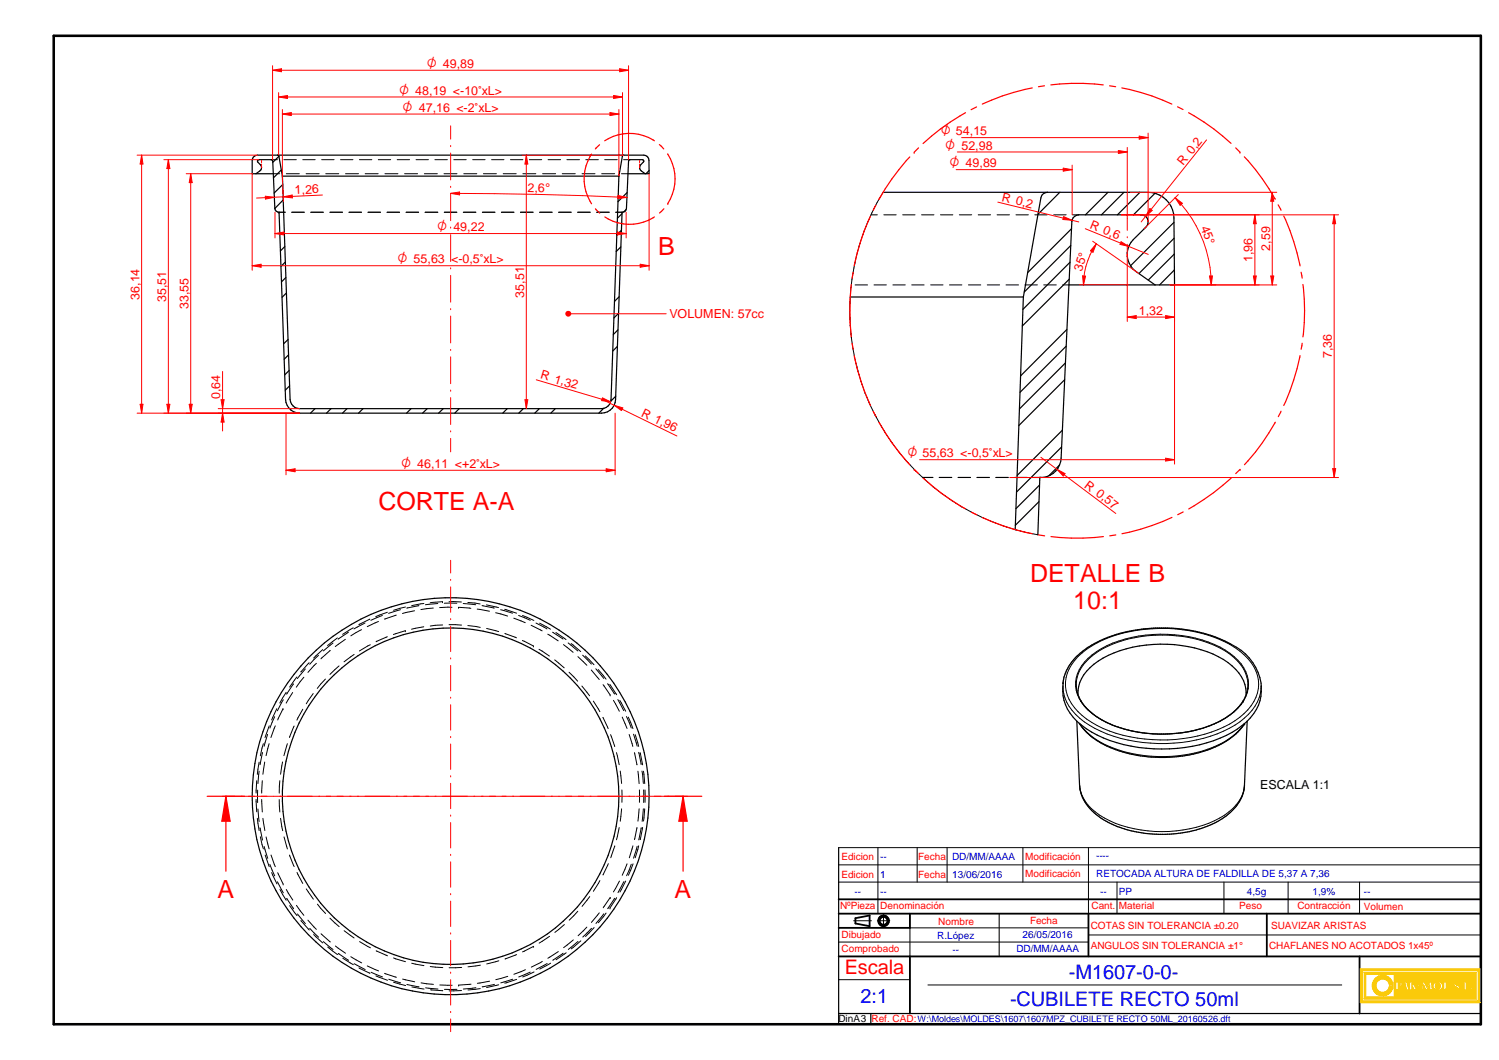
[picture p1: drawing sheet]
<svg xmlns="http://www.w3.org/2000/svg" width="420mm" height="297mm" viewBox="0 0 420 297" stroke-linecap="round" stroke-linejoin="round" font-family="sans-serif">
<path d="M15.1 10h400v277h-400z" fill="none" stroke="#000" stroke-width=".72"/>
<g fill="none" stroke="#000" stroke-width=".51">
<path d="M235.1 252h180M235.1 256h180M239.8 257.3v1.5M243.7 256.5v3M355.1 256v12M235.1 268h180M235.1 260h19.9M381.1 268v16"/>
<circle cx="247.7" cy="258" r="1.51"/>
<circle cx="247.7" cy="258.1" r="1.12"/>
</g>
<path d="M235.1 237.5v49.5h180v-49.5M235.1 284h180M244.1 284v3" fill="none" stroke="#000" stroke-width=".34"/>
<g fill="none" stroke="#000" stroke-width=".28">
<path d="M246.1 237.5v18.5M239.3 258h5M245.9 258h3.5M247.6 256.3v3.5M280.1 256v12M313.1 247.2v8.8M343.1 247.2v8.8M361 247.2v8.8M381.1 247.2v8.8M235.1 274.5h19.9M235.1 264h70M255 260v8"/>
<path d="M260.1 276h116"/>
</g>
<g fill="#faca0a">
<path d="M381.3 271.5v9.5h33.5v-9.5zM381.8 272h32.5v8.5h-32.5z" fill-rule="evenodd"/>
<path d="M382.3 272.5v7.5h31.5v-7.5zM409.2 277.1a.3 .3 0 0 1 .6 0 .3 .3 0 0 1-.6 0zM410.4 275.2h.6v2h.9v.2h-1.5zM412.1 277.1a.3 .3 0 0 1 .6 0 .3 .3 0 0 1-.6 0zM382.9 273h7.9v6.4h-7.9zM391.2 275.2h1.3a.67 .67 0 0 1 .5 .8 .67 .67 0 0 1-.8 .5h-.3v.9h-.7zM393.7 275.2h.6l.6 2.2h-.7l-.1-.5h-.7l-.1 .5h-.2zM395.1 275.2h.7v.9l.7-.9h.3l-.5 .6 .8 1.6h-.7l-.6-1v1h-.7zM397.2 276.1h.8v.3h-.8zM398.9 275.2h.3l.8 1.4 .8-1.4h.4l.3 2.2h-.7l-.1-1.4-.7 1.4h-.3l-.7-1.3-.1 1.3h-.5zM402 275.5a1.32 1.32 0 0 1 1.8-.2 1.32 1.32 0 0 1 .3 1.8 1.32 1.32 0 0 1-1.8 .2 1.32 1.32 0 0 1-.3-1.8zM404.7 275.2h.6v2h.9v.2h-1.5zM407.6 275.4a.77 .77 0 0 1 .8-.3 .77 .77 0 0 1 .6 .7h-.3a.4 .4 0 0 0-.3-.5 .4 .4 0 0 0-.5 .4l.4 .2a.79 .79 0 0 1 .7 .8 .79 .79 0 0 1-.8 .8 .79 .79 0 0 1-.8-.9h.3v.4l.5 .2 .4-.3-.2-.2a.95 .95 0 0 1-.8-1.3z" fill-rule="evenodd"/>
</g>
<path d="M391.2 275.2h1.3a.63 .63 0 0 1 .6 .5 .63 .63 0 0 1-.5 .7l-.7 .1v.9h-.7zM393.7 275.2h.6l.6 2.2h-.7l-.1-.5h-.7l-.1 .5h-.2zM395.1 275.2h.7v.9l.7-.9h.3l-.5 .6 .8 1.6h-.7l-.6-1v1h-.7zM398.9 275.2h.3l.8 1.4 .8-1.4h.4l.3 2.2h-.7l-.1-1.4-.7 1.4h-.3l-.7-1.3-.1 1.3h-.5zM402 275.5a1.32 1.32 0 0 1 1.8-.2 1.32 1.32 0 0 1 .3 1.8 1.32 1.32 0 0 1-1.8 .2 1.32 1.32 0 0 1-.3-1.8zM408.2 275.1l-.5 .2-.2 .5" fill="none" stroke="#faca0a" stroke-width=".34"/>
<circle cx="408.3" cy="275.1" r=".17" fill="#faca0a"/>
<path d="M408.3 275.1l.5 .2 .2 .4" fill="none" stroke="#faca0a" stroke-width=".34"/>
<circle cx="409" cy="275.8" r=".17" fill="#faca0a"/>
<path d="M409 275.8h-.3a.4 .4 0 0 0-.3-.5 .4 .4 0 0 0-.5 .4l.4 .2" fill="none" stroke="#faca0a" stroke-width=".34"/>
<circle cx="408.3" cy="275.9" r=".17" fill="#faca0a"/>
<path d="M408.3 275.9a.74 .74 0 0 1 .7 .5 .74 .74 0 0 1-.2 .8" fill="none" stroke="#faca0a" stroke-width=".34"/>
<circle cx="408.8" cy="277.2" r=".17" fill="#faca0a"/>
<path d="M407.7 276.8v-.2h-.3a.82 .82 0 0 0 .5 .8 .82 .82 0 0 0 .9-.2" fill="none" stroke="#faca0a" stroke-width=".34"/>
<circle cx="407.7" cy="276.8" r=".17" fill="#faca0a"/>
<path d="M407.7 276.8l.1 .3 .4 .1" fill="none" stroke="#faca0a" stroke-width=".34"/>
<circle cx="408.2" cy="277.2" r=".17" fill="#faca0a"/>
<path d="M408.6 276.9l-.4 .3" fill="none" stroke="#faca0a" stroke-width=".34"/>
<circle cx="408.6" cy="276.9" r=".17" fill="#faca0a"/>
<path d="M407.5 275.8a1.27 1.27 0 0 0 1 1l.1 .1" fill="none" stroke="#faca0a" stroke-width=".34"/>
<path d="M385.3 274.3a2.93 2.93 0 0 1 3.2-.8 2.93 2.93 0 0 1 2 2.6h-1a1.91 1.91 0 0 0-2.9-1.5 1.91 1.91 0 0 0 0 3.2 1.91 1.91 0 0 0 2.9-1.4h1a2.91 2.91 0 0 1-4 2.5 2.91 2.91 0 0 1-1.2-4.6z" fill-rule="evenodd" fill="#faca0a"/>
<path d="M385.3 274.3a2.93 2.93 0 0 1 3.2-.8 2.93 2.93 0 0 1 2 2.6h-1a1.91 1.91 0 0 0-2.9-1.5 1.91 1.91 0 0 0 0 3.2 1.91 1.91 0 0 0 2.9-1.4h1a2.91 2.91 0 0 1-4 2.5 2.91 2.91 0 0 1-1.2-4.6z" fill="none" stroke="#faca0a" stroke-width=".34"/>
<path d="M391.9 275.4a.45 .45 0 0 1 .5 .4 .45 .45 0 0 1-.5 .5z" fill-rule="evenodd" fill="#faca0a"/>
<path d="M391.9 275.4l.4 .1 .1 .3-.1 .3-.3 .2z" fill="none" stroke="#faca0a" stroke-width=".34"/>
<path d="M393.8 275.7l.3 1h-.6z" fill="#faca0a"/>
<path d="M393.8 275.7l.3 1h-.6z" fill="none" stroke="#faca0a" stroke-width=".34"/>
<path d="M402.7 275.4a.91 .91 0 0 1 1 .9 .91 .91 0 0 1-.8 .9 1.09 1.09 0 0 1-.2-1.8z" fill-rule="evenodd" fill="#faca0a"/>
<g fill="none" stroke="#faca0a" stroke-width=".34">
<path d="M381.3 271.5h33.5v9.5h-33.5zM381.8 272h32.5v8.5h-32.5zM382.3 272.5h31.5v7.5h-31.5zM382.9 273h7.9v6.4h-7.9zM397.2 276.1h.8v.3h-.8zM402.7 275.4a.91 .91 0 0 1 1 .9 .91 .91 0 0 1-.8 .9 1.09 1.09 0 0 1-.2-1.8zM404.7 275.2h.6v2h.9v.2h-1.5zM410.4 275.2h.6v2h.9v.2h-1.5z"/>
<circle cx="409.5" cy="277.1" r=".3"/>
<circle cx="412.5" cy="277.1" r=".3"/>
</g>
<g fill="none" stroke="#000" stroke-width=".28">
<path d="M76 44.7h1.8M76.6 48.7h1.8M78.2 59.5h1.8M79.6 44.7h3.4M80.3 48.7h3.6M81.8 59.5h3.5M84.9 44.7h3.4M85.8 48.7h3.6M87.1 59.5h3.5M90.2 44.7h3.4M91.3 48.7h3.6M92.5 59.5h3.5"/>
<path d="M95.5 44.7h3.4M96.8 48.7h3.7M97.8 59.5h3.5M100.7 44.7h3.5M102.4 48.7h3.6M103.2 59.5h3.5M106 44.7h3.5M107.9 48.7h3.6M108.5 59.5h3.5M111.3 44.7h3.5M113.4 48.7h3.6M113.8 59.5h3.5"/>
<path d="M116.6 44.7h3.5M118.9 48.7h3.7M119.2 59.5h3.5M121.9 44.7h3.5M124.4 48.7h3.7M124.5 59.5h3.5M127.2 44.7h3.5M129.9 59.5h3.5M130 48.7h3.6M132.5 44.7h3.5M135.2 59.5h3.5M135.5 48.7h3.6"/>
<path d="M137.8 44.7h3.5M140.5 59.5h3.5M141 48.7h3.7M143.1 44.7h3.4M145.9 59.5h3.5M146.5 48.7h3.7M148.4 44.7h3.4M151.2 59.5h3.6M152.1 48.7h3.6M153.6 44.7h3.5M156.6 59.5h3.5M157.6 48.7h3.6"/>
<path d="M158.9 44.7h3.5M161.9 59.5h3.5M163.1 48.7h3.7M164.2 44.7h3.5M167.2 59.5h3.6M168.6 48.7h3.7M169.5 44.7h3.5M172.6 59.5h1.8M174.2 48.7h1.8M174.8 44.7h1.8M247.5 53.9a63.7 63.7 0 0 0 43.4 96M239.7 79.8h3.5"/>
<path d="M244.2 60.2h1.7M245 79.8h3.4M247.7 60.2h3.5M250.3 79.8h3.4M253 60.2h3.5M255.6 79.8h3.4M258.3 60.2h3.5M260.8 79.8h3.5M263.6 60.2h3.5M266.1 79.8h3.5M268.9 60.2h3.5M271.4 79.8h3.5"/>
<path d="M274.2 60.2h3.5M276.7 79.8h3.5M279.5 60.2h3.4M282 79.8h3.5M284.8 60.2h3.4M287.3 79.8h3.5M290.1 60.2h3.4M292.6 79.8h3.5M295.3 60.2h3.5M297.8 79.8h1.8M300.6 60.2h1.8M258.6 133.8h2.9"/>
<path d="M263.3 133.8h3.5M268.6 133.8h3.4M273.8 133.8h3.5M279.1 133.8h3.5M284.4 133.8h3.5M289.7 133.8h1.8M94.6 178.8l-2.8 2.1M96.8 179.2l-2.8 2M97.7 177.2l-2.9 1.9M99 175.9l-3 1.9M101.3 176.4l-3 1.8M102.3 174.6l-3.1 1.6"/>
<path d="M103.7 173.5l-3.1 1.5M106.1 174.2l-3.2 1.4M107.2 172.5l-3.2 1.3M108.6 178.4l-3.2 1.4M108.6 171.6l-3.3 1.2M111.1 172.4l-3.3 1.1M112.3 170.9l-3.4 1M113.6 176.7h.1M113.6 176.7l-3.3 1.1M113.7 170.1l-3.4 .9M116.2 171.2l-3.4 .7M117.4 169.7l-3.4 .7"/>
<path d="M118.8 175.6l-3.5 .7M118.8 169.1l-3.4 .6M121.4 170.4l-3.4 .4M122.7 169.1l-3.5 .4M124 168.6h.1M124 168.6l-3.4 .3M124.1 175.1l-3.5 .3M124.5 169h3.5M125.8 175l3.6 .2M125.8 168.6l3.5 .1M126.7 170.2l-3.5 .1M128.5 170.2h.1"/>
<path d="M128.6 170.2l3.4 .3M129.8 169.1l3.5 .4M131.1 175.3l3.5 .5M131.1 168.8l3.5 .4M133.8 170.7l3.4 .6M135.1 169.7l3.4 .7M136.3 169.5l3.4 .8M136.4 176.1l3.4 .9M138.9 171.7l3.4 .9M140.3 170.9l3.4 .9M141.5 170.7l3.3 1.1M141.5 177.5l3.3 1.2"/>
<path d="M144 173.2l3.2 1.3M145.4 172.5l3.2 1.3M146.4 179.5l3.1 1.5M146.5 172.5l3.1 1.4M148.9 175.2l3.1 1.6M150.2 174.6l3.1 1.6M151.2 174.6l3.1 1.7M153.5 177.7l3 1.9M154.9 177.2l2.9 1.9M155.8 177.2l2.9 2M77.6 198.6l-1.5 3.2M79.3 198.6h.1"/>
<path d="M79.3 198.6l-1.5 3.2M79.4 196.1l-1.6 3.1M80.2 194l-1.8 3M82 194.1l-1.8 2.9M82.3 191.6l-2 2.9M83.2 189.7l-2 2.8M84.9 198.8l-1.7 3M85.2 189.8l-2.2 2.8M85.6 187.5l-2.3 2.7M86.6 185.7l-2.3 2.6M87.8 194.4l-2 2.8M88.7 185.9l-2.4 2.5"/>
<path d="M89.3 183.6l-2.5 2.5M90.5 182l-2.6 2.4M91.2 190.3l-2.3 2.6M92.6 182.3l-2.7 2.3M93.3 180.2l-2.7 2.2M95 186.6l-2.5 2.4M99.3 183.4l-2.9 2.1M103.8 180.7l-3.1 1.7M149.5 181h.1M151.1 181.9l2.9 2M155.5 184.9l2.6 2.3M157.9 180.6l2.7 2.2"/>
<path d="M159.2 180.2l2.8 2.2M159.5 188.4l2.4 2.5M160.1 180.3l2.7 2.3M162 184l2.5 2.4M163.1 192.2l2.2 2.8M163.3 183.6l2.5 2.5M164.1 183.8l2.4 2.5M165.7 187.7l2.3 2.7M166.3 196.5l1.8 2.9M167 187.4l2.2 2.7M167.7 187.6l2.2 2.7M169 191.9l2 2.8"/>
<path d="M170.3 191.6l1.9 2.9M170.9 191.8l1.9 2.9M171 194.7h.1M171.9 196.3l1.7 3M173.2 196l1.6 3.1M173.7 196.3l1.7 3M72 218.8l-.2 3.4M72.6 213.6l-.5 3.4M72.6 216.1l-.3 3.5M73.5 218.8l-.1 3.4M73.6 210.9l-.7 3.4M73.8 208.4l-.8 3.4"/>
<path d="M74.2 213.5l-.5 3.5M75 205.8l-1 3.3M75.4 208.4l-.8 3.4M75.5 203.4l-1.2 3.3M77 200.8l-1.4 3.2M77.2 203.4l-1.3 3.3M78.4 218.8l-.1 3.4M79.2 213.5l-.6 3.5M80.5 208.4l-.9 3.4M82.5 203.5l-1.4 3.2M169 201l1.5 3.2M171.1 205.9l1.2 3.3"/>
<path d="M172.8 210.9l.8 3.4M173.9 216.1l.3 3.4M174.4 201l1.4 3.1M175.6 200.8l1.3 3.2M176.1 201l1.3 3.2M176.3 205.8l1.1 3.4M177.6 205.7l1 3.4M177.8 210.9l.8 3.4M178 205.9l1 3.3M178.8 216.1l.3 3.5M179 210.8l.7 3.4M179.4 210.9l.7 3.4"/>
<path d="M179.9 216.1l.4 3.4M180.4 216.1l.3 3.5M71.8 224l.2 3.5M72.1 229.3l.5 3.4M72.2 221.4v3.5M72.3 226.7l.3 3.5M72.9 232l.7 3.4M73 234.5l.8 3.4M73.4 224l.1 3.5M73.7 229.3l.5 3.4M74 237.2l1 3.3M74.3 239.6l1.2 3.3"/>
<path d="M74.6 234.5l.8 3.4M76 239.6l1.2 3.3M78.3 224.1l.1 3.4M78.6 229.3l.6 3.5M79.6 234.5l.9 3.4M81.1 239.6l1.4 3.2M172.3 237.1l-1.1 3.3M173.6 231.9l-.8 3.4M174.2 226.7l-.3 3.4M174.3 221.4v3.4M177.4 237l-1 3.4M178.6 231.9l-.8 3.4"/>
<path d="M178.6 237.2l-1 3.3M179 237l-1 3.4M179.1 226.7l-.3 3.4M179.2 221.4v3.4M179.7 231.9l-.6 3.5M180.1 231.9l-.6 3.4M180.3 226.7l-.3 3.5M180.4 221.4v3.5M180.7 226.7l-.3 3.4M180.8 221.4v3.4M235.1 237.5h180M257.1 237.5v9.7"/>
<path d="M265.5 237.5v9.7M286.7 237.5v9.7M305.1 237.5v18.5M75.6 242.2l1.4 3.2M76.1 244.5l1.5 3.2M77.8 247.1l1.6 3.1M77.8 244.6l1.5 3M78.5 249.3l1.7 3M79.4 247.7h.1M80.3 249.3l1.8 2.9M80.3 251.8l2 2.9M81.2 253.8l2.1 2.8"/>
<path d="M83.1 253.7l2.1 2.8M83.3 244.5l1.6 3.1M83.4 256.1l2.2 2.7M84.4 258l2.3 2.6M85.8 249.1l2 2.9M86.3 257.9l2.4 2.5M89 253.4l2.3 2.6M92.5 257.3l2.6 2.4M158.2 259.1l-2.7 2.2M162 255.4l-2.5 2.5M164.5 259.8l-2.5 2.4M165.3 251.2l-2.2 2.8"/>
<path d="M166.5 259.9l-2.4 2.5M168 255.8l-2.2 2.7M168.1 246.8l-1.8 3M169.2 256.1l-2.2 2.7M169.9 255.9l-2.2 2.7M170.5 242l-1.5 3.2M171 254.4h.1M171 251.5l-1.9 2.9M171.1 251.5h.1M172.3 251.7l-2 2.9M172.8 251.5l-1.8 2.9M173.6 246.9l-1.7 3"/>
<path d="M174.9 247.1l-1.7 3M175.4 246.9l-1.6 3.1M175.8 242.1l-1.4 3.2M176.9 242.2l-1.3 3.2M177.5 242.1l-1.4 3.2M235.1 247.2h180M235.1 242.4h180M86.8 260.1l2.5 2.5M87.9 261.9l2.6 2.3M90 261.7l2.6 2.3M90.6 263.9l2.7 2.2M91.9 265.4l2.7 2.1"/>
<path d="M94 265.1l2.8 2M94.8 267.2l2.9 1.9M96.1 268.5l2.9 1.8M96.5 260.8l2.8 2M98.3 268.1l3.1 1.7M99.3 270l3.1 1.7M100.6 271.2l3.1 1.6M100.8 263.9l3 1.7M102.9 270.7l3.2 1.4M104 272.5l3.2 1.3M105.4 273.5l3.2 1.2M105.4 266.4l3.2 1.4"/>
<path d="M107.8 272.8l3.3 1.1M109 274.4l3.3 1M110.3 268.4l3.4 1.1M110.3 275.3l3.4 .9M112.8 274.4l3.4 .7M114 275.9l3.5 .7M115.4 269.9l3.4 .7M115.4 276.6l3.5 .6M118 275.4l3.5 .4M119.3 276.8l3.5 .4M120.6 270.8l3.5 .3M120.6 277.4l3.5 .2"/>
<path d="M123.3 276l3.4 .1M124.6 277.2h3.5M128.6 276.1h.1M129.4 277.6l-3.5 .1M129.4 271.1l-3.5 .1M132 275.8l-3.4 .3M133.4 276.8l-3.5 .4M134.6 277l-3.4 .4M134.7 270.5l-3.5 .4M137.2 275l-3.4 .5M138.6 275.8l-3.4 .7M139.8 276l-3.4 .7"/>
<path d="M139.8 269.2l-3.4 .9M142.3 273.6l-3.3 .9M143.7 274.4l-3.3 1M144.8 267.5l-3.2 1.2M144.8 274.4l-3.3 1.1M147.3 271.7l-3.3 1.3M148.6 272.4l-3.2 1.4M149.5 265.2l-3 1.5M149.6 265.2h.1M149.7 272.4l-3.2 1.4M152 269.4l-3.1 1.6M153.4 270l-3.1 1.7"/>
<path d="M154 262.4l-2.9 1.9M154.3 269.9l-3 1.7M156.5 266.7l-2.9 1.8M157.8 267.1l-2.9 2M158.7 267l-2.8 1.9M160.7 263.4l-2.7 2.2M162 263.8l-2.7 2.3M162.8 263.7l-2.7 2.2M165.8 260.1l-2.4 2.5M255 260h50.1M305.1 262h110"/>
</g>
<path d="M239.8 258.8l3.9 .7M243.7 256.5l-3.9 .8M255 256v4M305.1 256v12M255 268v16" fill="none" stroke="#000" stroke-width=".51"/>
<g fill="none" stroke="#000" stroke-width=".34">
<path d="M71.7 48.7l1.1-.8a1.15 1.15 0 0 0 .2-1.8l-.8-.9 .3-.5h3.5l.4 .4 .6 13.3a1.16 1.16 0 0 0 1.2 1.1l1.8 52.5a4 4 0 0 0 4 3.8h84.6a4 4 0 0 0 3.9-3.8l1.9-52.5M76.6 48.7h-5.9v-3.8a1.48 1.48 0 0 1 1.5-1.4h108.3a1.48 1.48 0 0 1 1.4 1.4v3.8h-5.9M77.8 43.5l.4 .3M78.2 43.8l-1.8 1.7M78.2 43.8l1 5.6M78.9 47.6l-2.2 2.2M79.2 49.4h94.3M79.2 49.4l2.1 62.5a2.76 2.76 0 0 0 2.7 2.6h84.6a2.68 2.68 0 0 0 2.7-2.6l2.2-62.5M79.2 51.7l-2.4 2.4M79.4 56l-2.4 2.4M174.4 59.9l-1.4 1.3M174.4 59.5h.1"/>
<path d="M174.8 43.5l-.4 .3-.9 5.6M174.8 59.4l-.4 .1M175.5 58.8l-.7 .6M175.8 54l-2.6 2.5M180.8 48.7l-1-.8a1.15 1.15 0 0 1-.2-1.8l.9-.9-.2-.4-3.7-.1-.4 .4-.7 13.7M181.9 47.8l-.9 .9M247.5 53.9h74.3a7.3 7.3 0 0 1 7.2 7.2l.2 18.7h-29.6M293.6 53.9a1.89 1.89 0 0 0-1.8 1.6l-5 27.7M297 53.9l-6.1 6.1M310.5 53.9l-6.3 6.3M315 53.9l-6.3 6.3M319.5 53.9l-6.3 6.3"/>
<path d="M323.7 54.2l-6 6M79.8 69.1l-1.2 1.2M80 73.4l-1.2 1.2M80.1 77.8l-1.2 1.2M174 69.2l-1.3 1.3M174.2 64.5l-1.3 1.3M299.7 78.2l-13.2 13.2M299.9 73.5l-13.2 13.2M300.1 68.8l-13 13M300.3 64.1l-12.2 12.3M323.8 79.8l-5.3-3.7a5.9 5.9 0 0 1-.8-9l3.6-3.5a1.99 1.99 0 0 0 .4-2.2 1.99 1.99 0 0 0-1.8-1.2h-17.5a2.04 2.04 0 0 0-2 1.9l-3 66.3-.4 1.9M329 62.3l-12.1 12.2"/>
<path d="M329.1 66.8l-9.9 9.9M329.1 71.2l-7.3 7.3M329.2 75.6l-4.2 4.2M80.3 82.1l-1.2 1.2M80.8 95.1l-1.3 1.3M80.9 99.4l-1.2 1.3M173 97.1l-1.3 1.3M173.2 92.4l-1.3 1.4M173.4 87.8l-1.3 1.3M173.6 83.1l-1.4 1.4M238.3 83.2h48.5M286.8 83.2l-2.2 65.2"/>
<path d="M298.8 97l-12.9 12.9M299 92.3l-12.9 13M81.1 103.8l-1.3 1.2M81.2 108.1l-1.2 1.2M88.3 114.5l-1.3 1.3M92.8 114.5l-1.3 1.3M97.3 114.5l-1.3 1.3M101.8 114.5l-1.3 1.3M115.2 114.5l-1.2 1.3M119.7 114.5l-1.3 1.3M124.2 114.5l-1.3 1.3M128.7 114.5l-1.2 1.3"/>
<path d="M142.2 114.5l-1.3 1.3M146.7 114.5l-1.3 1.3M151.2 114.5l-1.3 1.3M155.6 114.5l-1.2 1.3M169.2 114.4l-1.4 1.4M172.6 111l-1.4 1.4M298.4 106.4l-12.8 12.9M298.6 101.7l-12.9 12.9M291.4 135.9l-6.6 6.6M291.5 133.8h.3M297 130.3a5.5 5.5 0 0 1-5.5 3.5l-.6 16.1M297 130.3l-3 3"/>
<path d="M297.5 125.3l-12.6 12.6M297.8 120.6l-12.7 12.6M291.2 140.6l-6.6 6.6"/>
<circle cx="126.3" cy="223.1" r="55.6"/>
<circle cx="126.3" cy="223.1" r="47.2"/>
</g>
<g fill="none" stroke="#f00" stroke-width=".28">
<path d="M126.3 35.3v3.7M73.3 46h.1M73.3 45v.6M73.3 46.4v.7M126.3 40.8v.3M126.3 42.9v7.5M126.3 52.2v.3M126.3 54.3v7.5M179.3 46h.1M179.3 45v.6M179.3 46.4v.7M126.3 63.6v.3"/>
<path d="M126.3 65.7v7.6M126.3 75.1v.3M126.3 77.2v7.5M316 61.2v3.4M316 66.3v.3M316 68.5v3.3M126.3 86.5v.3M126.3 88.6v7.5M126.3 97.9v.3M126.3 100v7.5M126.3 109.3v.3M126.3 111.4v7.6"/>
<path d="M126.3 120.7v.3M126.3 122.9v3.7M126.3 157v3.6M126.3 162.3v.3M126.3 164.5v7.1M126.3 173.4v.3M126.3 175.5v7.1M126.3 184.4v.3M126.3 186.5v7.1M126.3 195.4v.3M126.3 197.5v7.1M126.3 206.4v.3"/>
<path d="M126.3 208.5v7.1M126.3 217.4v.3M126.3 219.5v7.1M62.3 223.1h3.5M67.6 223.1h.3M69.7 223.1h7M78.4 223.1h.4M80.5 223.1h7M89.3 223.1h.3M91.4 223.1h7M100.2 223.1h.3M102.3 223.1h7"/>
<path d="M111.1 223.1h.3M113.1 223.1h7M121.9 223.1h.3M124 223.1h7M126.3 228.4v.3M126.3 230.5v7.1M126.3 239.4v.3M132.8 223.1h.3M134.9 223.1h6.9M143.7 223.1h.3M145.7 223.1h7M154.5 223.1h.3"/>
<path d="M156.6 223.1h7M165.4 223.1h.3M167.5 223.1h7M176.3 223.1h.3M178.3 223.1h7M187.1 223.1h.3M189.2 223.1h3.5M126.3 241.5v7.1M126.3 250.4v.3M126.3 252.5v7.1M126.3 261.4v.3M126.3 263.5v7.1"/>
<path d="M126.3 272.4v.4M126.3 274.5v7.1M126.3 283.4v.4M126.3 285.5v3.6"/>
</g>
<circle cx="78.2" cy="59.5" r=".17" fill="#000"/>
<path d="M364.4 99.7a62.9 62.9 0 0 1-4.6 13.9M365 96.2l-.3 1.7M365.7 87.1l-.5 7.3M357.5 118.3l-.1 .2a61.1 61.1 0 0 1-8.6 11.7M359.1 115.2l-.8 1.6" fill="none" stroke="#f00" stroke-width=".34"/>
<circle cx="347.6" cy="131.5" r=".17" fill="#f00"/>
<path d="M256.3 131.6l1.2 1.2M258.8 134a62 62 0 0 0 11.9 8.6M345.1 134a65.9 65.9 0 0 1-11.9 8.6M347.5 131.6l-1.1 1.1M272.2 143.5l1.6 .8M275.4 145a63.2 63.2 0 0 0 14 4.6M291.1 149.9l1.7 .3M294.6 150.4a60.6 60.6 0 0 0 14.7 0M312.7 149.9l-1.6 .3M328.5 145a61.9 61.9 0 0 1-14 4.6M331.6 143.5l-1.5 .7" fill="none" stroke="#f00" stroke-width=".34"/>
<circle cx="256.3" cy="131.6" r=".17" fill="#f00"/>
<path d="M245.5 57.4l-.7 1.5M255 44a62 62 0 0 0-8.6 11.8M238.6 79.8a63.9 63.9 0 0 0 0 14.6M239.1 76.3l-.3 1.7M244 60.6a61.1 61.1 0 0 0-4.6 13.9M238.8 96.2l.3 1.7M239.4 99.7l.1 .4a65.2 65.2 0 0 0 4.5 13.6M244.8 115.3l.8 1.5M246.4 118.4l.1 .1a60.9 60.9 0 0 0 8.5 11.8" fill="none" stroke="#f00" stroke-width=".34"/>
<circle cx="256.2" cy="42.7" r=".17" fill="#f00"/>
<path d="M270.6 31.6a62.8 62.8 0 0 0-11.9 8.6M273.7 30l-1.5 .7M289.3 24.6a62.2 62.2 0 0 0-14 4.6M292.8 24l-1.7 .3M294.5 23.8a60.8 60.8 0 0 1 14.7 0M311 24l1.7 .3M314.4 24.6a60.4 60.4 0 0 1 14.1 4.6M330.1 29.9l1.5 .8M333.2 31.6a60.8 60.8 0 0 1 11.8 8.6M257.5 41.4l-1.2 1.2M346.4 41.4l1.1 1.2" fill="none" stroke="#f00" stroke-width=".34"/>
<circle cx="347.5" cy="42.6" r=".17" fill="#f00"/>
<path d="M348.8 43.9a63.5 63.5 0 0 1 8.7 11.9M358.3 57.4l.8 1.5M359.8 60.5a62.9 62.9 0 0 1 4.6 14M364.7 76.3l.3 1.6M365.2 79.7l.5 7.4" fill="none" stroke="#f00" stroke-width=".34"/>
<path d="M313.5 42.2l2.5 .4-2.5 .4z" fill="none" stroke="#f00" stroke-width=".28"/>
<path d="M313.5 42.2l2.5 .4-2.5 .4z" fill="#f00"/>
<path d="M268.3 42.6h47.7M316 41.3v19.9M62.4 115.8l.4 2.5h-.8z" fill="none" stroke="#f00" stroke-width=".28"/>
<path d="M62.4 115.8l.4 2.5h-.8z" fill="#f00"/>
<path d="M62 112h.8l-.4 2.5z" fill="none" stroke="#f00" stroke-width=".28"/>
<path d="M62 112h.8l-.4 2.5z" fill="#f00"/>
<path d="M159.3 87.9h27.4M61.2 115.8h22.8M61.2 114.5h22.8M62.4 104.1v16.7" fill="none" stroke="#f00" stroke-width=".28"/>
<circle cx="159.3" cy="87.9" r=".84" fill="#f00"/>
<path d="M301.7 190.8a12.2 12.2 0 0 1 6.2-8.3 37.3 37.3 0 0 1 35.7 0 12.2 12.2 0 0 1 6.1 8.4M302.2 184a30.6 30.6 0 0 1 18.7-7.6 40.2 40.2 0 0 1 25.2 5.1 13 13 0 0 1 6.7 10.2 12.1 12.1 0 0 1-5.3 9.3 37.2 37.2 0 0 1-24.5 6.3 33.9 33.9 0 0 1-19.7-6.8 11.1 11.1 0 0 1-4.5-10.6 12 12 0 0 1 3.4-5.9zM305 184.5a27.9 27.9 0 0 1 16.2-6.5 36.1 36.1 0 0 1 22.2 4.2 11.8 11.8 0 0 1 6.6 9.5 11 11 0 0 1-5.3 8.7 34.7 34.7 0 0 1-23.5 5.1 27 27 0 0 1-17.2-7.5 9.1 9.1 0 0 1 1-13.5zM353.5 193a13.1 13.1 0 0 1-6 9.3 41.2 41.2 0 0 1-29.2 5.5 31 31 0 0 1-16.8-7.6 11.6 11.6 0 0 1-3.6-7.2M302.7 202.8a20.4 20.4 0 0 0 12.1 7.8 39.2 39.2 0 0 0 28.5-2.8 16.4 16.4 0 0 0 5.5-5M302.6 220a11.3 11.3 0 0 0 5.6 8.4 34.6 34.6 0 0 0 23.4 4.2 24.4 24.4 0 0 0 14.9-7 9.2 9.2 0 0 0 2.3-5.6" fill="none" stroke="#000" stroke-width=".28"/>
<path d="M297.9 192.2a12.6 12.6 0 0 0 6.6 12 40 40 0 0 0 25.5 5.5 33.9 33.9 0 0 0 19.4-7.4 11.7 11.7 0 0 0 4.1-10.1M298 191.3a15 15 0 0 1 8.5-10.8 39.1 39.1 0 0 1 17.4-4.5h3.4a41.9 41.9 0 0 1 15.8 3.5l.4 .2a16.2 16.2 0 0 1 9.6 10.2l.4 1.6v1.5M298 191.4l-.1 1.6M301.7 190.8a8.8 8.8 0 0 0 1.2 5.5M302.2 194.7a10.2 10.2 0 0 1 4.4-8.6 33.2 33.2 0 0 1 22.5-5.5 28.7 28.7 0 0 1 16.2 6 9.8 9.8 0 0 1 4 8.1M349.7 190.9a10.7 10.7 0 0 1-4.2 8.8 27.8 27.8 0 0 1-12.1 5.3l-5.7 .7-6.3-.2-4.6-.8-5.5-1.8a19.6 19.6 0 0 1-6.1-3.8l-1.3-1.3-1-1.5M301.8 202.1l.8 17.9a11.2 11.2 0 0 0 4.6 8.2l1.4 1a26.4 26.4 0 0 0 9.9 3.9 37.5 37.5 0 0 0 16.8-.5 19.8 19.8 0 0 0 12.2-8.1l1-2.3 .3-1.9 .8-18.2M302.5 202.7a19.8 19.8 0 0 0 9.8 7.2 40.5 40.5 0 0 0 21.7 1.5 24.5 24.5 0 0 0 14.2-7.7l.6-.9" fill="none" stroke="#000" stroke-width=".34"/>
<g fill="#000">
<circle cx="298" cy="191.3" r=".17"/>
<circle cx="302.9" cy="196.3" r=".17"/>
<circle cx="348.4" cy="196.5" r=".17"/>
<circle cx="348.4" cy="196.4" r=".17"/>
<circle cx="348.8" cy="202.8" r=".17"/>
<circle cx="348.9" cy="202.8" r=".17"/>
</g>
<path d="M319.3 38.1l2.5 .5-2.5 .4z" fill="none" stroke="#f00" stroke-width=".28"/>
<path d="M319.3 38.1l2.5 .5-2.5 .4z" fill="#f00"/>
<path d="M269.5 38.6h52.3M321.8 37.3v24.9M298 47.1l2.5 .4-2.5 .5z" fill="none" stroke="#f00" stroke-width=".28"/>
<path d="M298 47.1l2.5 .4-2.5 .5z" fill="#f00"/>
<path d="M268 47.5h32.5M300.5 46.3v13.9M326.7 128.4l2.5 .4-2.5 .4z" fill="none" stroke="#f00" stroke-width=".28"/>
<path d="M326.7 128.4l2.5 .4-2.5 .4z" fill="#f00"/>
<path d="M329.2 79.8v50.2M80.2 131.8l2.5-.4v.8zM257.8 128.8h71.4" fill="none" stroke="#f00" stroke-width=".28"/>
<path d="M80.2 131.8l2.5-.4v.8z" fill="#f00"/>
<path d="M169.9 131.4l2.5 .4-2.5 .4z" fill="none" stroke="#f00" stroke-width=".28"/>
<path d="M169.9 131.4l2.5 .4-2.5 .4z" fill="#f00"/>
<path d="M356.2 77.3h.8l-.4 2.5zM80.2 115.8v17.3M172.4 115.8v17.3M80.2 131.8h92.2" fill="none" stroke="#f00" stroke-width=".28"/>
<path d="M356.2 77.3h.8l-.4 2.5z" fill="#f00"/>
<path d="M356.6 53.9l.4 2.5h-.8z" fill="none" stroke="#f00" stroke-width=".28"/>
<path d="M356.6 53.9l.4 2.5h-.8z" fill="#f00"/>
<path d="M316.7 53.9h41.2M356.6 53.9v25.9M307.3 68.3l-.9 2.4-.8-.4zM329.2 79.8h28.7" fill="none" stroke="#f00" stroke-width=".28"/>
<path d="M307.3 68.3l-.9 2.4-.8-.4z" fill="#f00"/>
<path d="M303.4 77.3l.9 .1-.6 2.4z" fill="none" stroke="#f00" stroke-width=".28"/>
<path d="M303.4 77.3l.9 .1-.6 2.4z" fill="#f00"/>
<path d="M302.5 79.8h13.9M306.3 67.6l12.9 9M307.3 68.3a20.8 20.8 0 0 0-3.6 11.5M339 77.3h.8l-.3 2.5z" fill="none" stroke="#f00" stroke-width=".28"/>
<path d="M339 77.3h.8l-.3 2.5z" fill="#f00"/>
<path d="M329.4 55.4l2 1.6-.6 .5z" fill="none" stroke="#f00" stroke-width=".28"/>
<path d="M329.4 55.4l2 1.6-.6 .5z" fill="#f00"/>
<path d="M322.3 58.4l.6 .6-1.8 1.7zM329.4 55.4a34.7 34.7 0 0 1 10.1 24.4M330.3 54.5l-9.6 9.6M327.8 79.8h13" fill="none" stroke="#f00" stroke-width=".28"/>
<path d="M322.3 58.4l.6 .6-1.8 1.7z" fill="#f00"/>
<path d="M338.2 39.2l-18.3 23M314.2 67.7l2.2 1.3-2.5-.5z" fill="none" stroke="#f00" stroke-width=".28"/>
<path d="M314.2 67.7l2.2 1.3-2.5-.5z" fill="#f00"/>
<path d="M298.1 60.7l2.4 1-2.6-.2zM304.2 64.1l17.6 7.2" fill="none" stroke="#f00" stroke-width=".28"/>
<path d="M298.1 60.7l2.4 1-2.6-.2z" fill="#f00"/>
<path d="M279.7 56.6l22.7 5.6M351.3 77.3h.8l-.4 2.5z" fill="none" stroke="#f00" stroke-width=".28"/>
<path d="M351.3 77.3h.8l-.4 2.5z" fill="#f00"/>
<path d="M351.7 60.2l.4 2.5h-.8z" fill="none" stroke="#f00" stroke-width=".28"/>
<path d="M351.7 60.2l.4 2.5h-.8z" fill="#f00"/>
<path d="M47.2 44.7l.4 2.5h-.8zM314.3 60.2h38.7M328 79.8h25M351.7 60.2v19.6" fill="none" stroke="#f00" stroke-width=".28"/>
<path d="M47.2 44.7l.4 2.5h-.8z" fill="#f00"/>
<path d="M46.8 113.3h.8l-.4 2.5z" fill="none" stroke="#f00" stroke-width=".28"/>
<path d="M46.8 113.3h.8l-.4 2.5z" fill="#f00"/>
<path d="M39.7 43.5l.4 2.5h-.8zM45.9 44.7h26.6M47.2 44.7v71.1M45.9 115.8h38.1" fill="none" stroke="#f00" stroke-width=".28"/>
<path d="M39.7 43.5l.4 2.5h-.8z" fill="#f00"/>
<path d="M39.3 113.3h.8l-.4 2.5z" fill="none" stroke="#f00" stroke-width=".28"/>
<path d="M39.3 113.3h.8l-.4 2.5z" fill="#f00"/>
<path d="M38.4 43.5h33.8M39.7 43.5v72.3M38.4 115.8h45.6M53 113.3h.9l-.4 2.5z" fill="none" stroke="#f00" stroke-width=".28"/>
<path d="M53 113.3h.9l-.4 2.5z" fill="#f00"/>
<path d="M53.5 48.7l.4 2.5h-.9z" fill="none" stroke="#f00" stroke-width=".28"/>
<path d="M53.5 48.7l.4 2.5h-.9z" fill="#f00"/>
<path d="M78.1 27.2l2.5-.4v.8zM52.2 48.7h18.5M53.5 48.7v67.1M52.2 115.8h31.8" fill="none" stroke="#f00" stroke-width=".28"/>
<path d="M78.1 27.2l2.5-.4v.8z" fill="#f00"/>
<path d="M172 26.8l2.5 .4-2.5 .4z" fill="none" stroke="#f00" stroke-width=".28"/>
<path d="M172 26.8l2.5 .4-2.5 .4z" fill="#f00"/>
<path d="M78.1 26v17.5M78.1 27.2h96.4M79.2 32l2.4-.5v.9zM174.5 26v17.5" fill="none" stroke="#f00" stroke-width=".28"/>
<path d="M79.2 32l2.4-.5v.9z" fill="#f00"/>
<path d="M171 31.5l2.5 .5-2.5 .4z" fill="none" stroke="#f00" stroke-width=".28"/>
<path d="M171 31.5l2.5 .5-2.5 .4z" fill="#f00"/>
<path d="M79.2 30.7v18.7M79.2 32h94.3M173.5 30.7v18.7M172.2 113.6l2.4 .7-.4 .8z" fill="none" stroke="#f00" stroke-width=".28"/>
<path d="M172.2 113.6l2.4 .7-.4 .8z" fill="#f00"/>
<path d="M168.6 111.8l21.1 10.4M168.9 111.5l2.2 1.1-2.5-.3z" fill="none" stroke="#f00" stroke-width=".28"/>
<path d="M168.9 111.5l2.2 1.1-2.5-.3z" fill="#f00"/>
<path d="M70.7 74.5l2.5-.5v.9zM150.3 106.4l20.8 6.2" fill="none" stroke="#f00" stroke-width=".28"/>
<path d="M70.7 74.5l2.5-.5v.9z" fill="#f00"/>
<path d="M179.4 74l2.5 .5-2.5 .4z" fill="none" stroke="#f00" stroke-width=".28"/>
<path d="M179.4 74l2.5 .5-2.5 .4z" fill="#f00"/>
<path d="M70.7 48.7v27M181.9 48.7v27M70.7 74.5h111.2M147.1 112h.8l-.4 2.5z" fill="none" stroke="#f00" stroke-width=".28"/>
<path d="M147.1 112h.8l-.4 2.5z" fill="#f00"/>
<path d="M147.5 43.5l.4 2.5h-.8z" fill="none" stroke="#f00" stroke-width=".28"/>
<path d="M147.5 43.5l.4 2.5h-.8z" fill="#f00"/>
<path d="M146.3 43.5h28.5M147.5 43.5v71M326.7 88.4l2.5 .5-2.5 .4z" fill="none" stroke="#f00" stroke-width=".28"/>
<path d="M326.7 88.4l2.5 .5-2.5 .4z" fill="#f00"/>
<path d="M316 88.9l2.5-.5v.9z" fill="none" stroke="#f00" stroke-width=".28"/>
<path d="M316 88.9l2.5-.5v.9z" fill="#f00"/>
<path d="M316 71.2v18.9M329.2 79.8v10.3M374 60.2l.4 2.5h-.9zM316 88.9h13.2" fill="none" stroke="#f00" stroke-width=".28"/>
<path d="M374 60.2l.4 2.5h-.9z" fill="#f00"/>
<path d="M373.5 131.3h.9l-.4 2.5z" fill="none" stroke="#f00" stroke-width=".28"/>
<path d="M373.5 131.3h.9l-.4 2.5z" fill="#f00"/>
<path d="M314.3 60.2h60.9M374 60.2v73.6M283 133.8h92.2M296.3 131.5l2.2 1.2-.5 .7z" fill="none" stroke="#f00" stroke-width=".28"/>
<path d="M296.3 131.5l2.2 1.2-.5 .7z" fill="#f00"/>
<path d="M76.4 19.7l2.5-.4v.8zM291.8 128.1l20.9 15.8" fill="none" stroke="#f00" stroke-width=".28"/>
<path d="M76.4 19.7l2.5-.4v.8z" fill="#f00"/>
<path d="M173.7 19.3l2.5 .4-2.5 .4z" fill="none" stroke="#f00" stroke-width=".28"/>
<path d="M173.7 19.3l2.5 .4-2.5 .4z" fill="#f00"/>
<path d="M76.4 18.4v26.3M76.4 19.7h99.8M176.2 18.4v26.3M173.2 54.8l2.5 .5-2.5 .3z" fill="none" stroke="#f00" stroke-width=".28"/>
<path d="M173.2 54.8l2.5 .5-2.5 .3z" fill="#f00"/>
<path d="M126.3 54.2l2.5-.4v.8z" fill="none" stroke="#f00" stroke-width=".28"/>
<path d="M126.3 54.2l2.5-.4v.8z" fill="#f00"/>
<path d="M126.3 54.2a1111.7 1111.7 0 0 1 49.4 1.1M77.1 65.4l2.5-.4v.8z" fill="none" stroke="#f00" stroke-width=".28"/>
<path d="M77.1 65.4l2.5-.4v.8z" fill="#f00"/>
<path d="M173 65l2.5 .4-2.5 .4z" fill="none" stroke="#f00" stroke-width=".28"/>
<path d="M173 65l2.5 .4-2.5 .4z" fill="#f00"/>
<path d="M74.4 55l2.5 .3-2.5 .5zM77.1 59.5v7.2M175.5 59.5v7.2M77.1 65.4h98.4" fill="none" stroke="#f00" stroke-width=".28"/>
<path d="M74.4 55l2.5 .3-2.5 .5z" fill="#f00"/>
<path d="M79.4 55.2l2.5-.5v.8z" fill="none" stroke="#f00" stroke-width=".28"/>
<path d="M79.4 55.2l2.5-.5v.8z" fill="#f00"/>
<g fill="none" stroke="#f00" stroke-width=".28">
<path d="M79.2 49.4l.2 7M90.4 54.7l-18.5 .8M63.3 223.1h8.1M73.1 223.1h1.7M76.7 223.1h16M94.5 223.1h1.7M98 223.1h16M115.9 223.1h1.6M119.3 223.1h16.1M137.2 223.1h1.7M140.7 223.1h16M158.5 223.1h1.8"/>
<path d="M162 223.1h16.1M179.9 223.1h1.7M183.4 223.1h8.1"/>
</g>
<path d="M68.6 223.1h-5.3v21M186.2 223.1h5.3" fill="none" stroke="#f00" stroke-width=".34"/>
<path d="M63.3 223.1l1.2 7h-2.3z" fill="#f00"/>
<path d="M63.3 223.1l1.2 7h-2.3zM191.5 223.1v21" fill="none" stroke="#f00" stroke-width=".34"/>
<path d="M191.5 223.1l1.1 7h-2.3z" fill="#f00"/>
<path d="M189.2 50.1a13 13 0 0 1-2 6.9M58.1 223.1h5.2M191.5 223.1l1.1 7h-2.3zM191.5 223.1h5.2" fill="none" stroke="#f00" stroke-width=".34"/>
<circle cx="187.2" cy="57" r=".17" fill="#f00"/>
<path d="M169.5 39.5a12.7 12.7 0 0 1 13.9 0M165.8 43.2a12.6 12.6 0 0 0 0 13.9M166.9 58.5l1.2 1.2M168.1 40.6l-1.2 1.1M184.8 40.5l1.2 1.2M186.1 58.5l-1.2 1.2M187.1 43.1l.1 .1a13.3 13.3 0 0 1 2 6.9M169.5 60.8a12.6 12.6 0 0 0 13.9 0" fill="none" stroke="#f00" stroke-width=".34"/>
<g font-size="7" fill="#f00">
<text x="184.4" y="71.3">B</text>
<text x="106.1" y="142.9">CORTE A-A</text>
<text x="288.7" y="163">DETALLE B</text>
<text x="300.8" y="170.5">10:1</text>
<text x="61" y="251.6">A</text>
<text x="189.1" y="251.6">A</text>
</g>
<text font-size="5.6" fill="#f00" x="236.8" y="273.1">Escala</text>
<g font-size="5.6" fill="#00f">
<text x="299.6" y="274.4">-M1607-0-0-</text>
<text x="241.2" y="281.2">2:1</text>
<text x="283.1" y="282">-CUBILETE RECTO 50ml</text>
</g>
<g font-size="3.9" fill="#f00">
<text x="119.6" y="19.1">O 49,89</text>
<text x="111.9" y="26.5">O 48,19 &lt;-10vxL&gt;</text>
<text x="112.8" y="31.3">O 47,16 &lt;-2vxL&gt;</text>
<text x="263.7" y="37.9">O 54,15</text>
<text x="265" y="42">O 52,98</text>
<text x="266.1" y="46.9">O 49,89</text>
<text x="122.5" y="64.8">O 49,22</text>
<text x="111.4" y="73.8">O 55,63 &lt;-0,5vxL&gt;</text>
<text x="112.4" y="131.1">O 46,11 &lt;+2vxL&gt;</text>
<text x="254.3" y="128.2">O 55,63 &lt;-0,5vxL&gt;</text>
</g>
<g font-size="3.5" fill="#f00">
<text x="331.6" y="46.4" transform="rotate(-51 331.6 46.4)">R 0,2</text>
<text x="147.9" y="53.8" transform="rotate(1 147.9 53.8)">2,6°</text>
<text x="82.7" y="54.4" transform="rotate(-3 82.7 54.4)">1,26</text>
<text x="280.7" y="56.3" transform="rotate(14 280.7 56.3)">R 0,2</text>
<text x="305.3" y="63.8" transform="rotate(22 305.3 63.8)">R 0,6</text>
<text x="336.5" y="63.9" transform="rotate(67 336.5 63.9)">45°</text>
<text x="356" y="70.3" transform="rotate(-90 356 70.3)">2,59</text>
<text x="303.2" y="76.2" transform="rotate(-73 303.2 76.2)">35°</text>
<text x="351.1" y="73.4" transform="rotate(-90 351.1 73.4)">1,96</text>
<text x="146.9" y="83.4" transform="rotate(-90 146.9 83.4)">35,51</text>
<text x="39.1" y="84" transform="rotate(-90 39.1 84)">36,14</text>
<text x="46.6" y="84.7" transform="rotate(-90 46.6 84.7)">35,51</text>
<text x="52.8" y="86.6" transform="rotate(-90 52.8 86.6)">33,55</text>
<text x="187.6" y="89.2">VOLUMEN: 57cc</text>
<text x="319.2" y="88.2">1,32</text>
<text x="373.3" y="100.4" transform="rotate(-90 373.3 100.4)">7,36</text>
<text x="151.3" y="106" transform="rotate(16 151.3 106)">R 1,32</text>
<text x="61.8" y="111.8" transform="rotate(-90 61.8 111.8)">0,64</text>
<text x="179.5" y="116.5" transform="rotate(26 179.5 116.5)">R 1,96</text>
<text x="303.7" y="136.4" transform="rotate(37 303.7 136.4)">R 0,57</text>
</g>
<text font-size="3.5" x="353.2" y="221.1">ESCALA 1:1</text>
<g font-size="2.8" fill="#f00">
<text x="235.8" y="245.9">Edicion</text>
<text x="235.8" y="241.1">Edicion</text>
<text x="257.4" y="245.9">Fecha</text>
<text x="257.4" y="241.1">Fecha</text>
<text x="287.4" y="245.8">Modificación</text>
<text x="287.4" y="241">Modificación</text>
<text x="235.4" y="254.8">NºPieza</text>
<text x="246.7" y="254.8">Denominación</text>
<text x="305.9" y="254.8">Cant.</text>
<text x="313.6" y="254.8">Material</text>
<text x="347.3" y="254.8">Peso</text>
<text x="363.6" y="254.8">Contracción</text>
<text x="382.3" y="255">Volumen</text>
<text x="235.9" y="262.9">Dibujado</text>
<text x="263" y="259.1">Nombre</text>
<text x="288.7" y="258.8">Fecha</text>
<text x="305.7" y="260.3">COTAS SIN TOLERANCIA ±0.20</text>
<text x="356.3" y="260.4">SUAVIZAR ARISTAS</text>
<text x="235.9" y="266.9">Comprobado</text>
<text x="305.7" y="265.8">ANGULOS SIN TOLERANCIA ±1°</text>
<text x="355.7" y="266">CHAFLANES NO ACOTADOS 1x45º</text>
<text x="244.3" y="286.4">Ref. CAD:W:\Moldes\MOLDES\1607\1607MPZ_CUBILETE RECTO 50ML_20160526.dft</text>
</g>
<g font-size="2.8" fill="#00f">
<text x="246.7" y="245.9">1</text>
<text x="246.7" y="241.1">--</text>
<text x="266.9" y="245.9">13/06/2016</text>
<text x="266.9" y="241.1">DD/MM/AAAA</text>
<text x="307.2" y="245.7">RETOCADA ALTURA DE FALDILLA DE 5,37 A 7,36</text>
<text x="307.2" y="240.8">----</text>
<text x="239.5" y="250.7">--</text>
<text x="246.7" y="250.7">--</text>
<text x="308.3" y="250.7">--</text>
<text x="313.6" y="250.7">PP</text>
<text x="349.5" y="250.7">4,5g</text>
<text x="367.9" y="250.7">1,9%</text>
<text x="382.3" y="250.9">--</text>
<text x="262.7" y="263">R.López</text>
<text x="286.6" y="262.9">26/05/2016</text>
<text x="267" y="267">--</text>
<text x="284.9" y="266.9">DD/MM/AAAA</text>
</g>
<text font-size="2.8" x="235" y="286.5">DinA3</text>
</svg>
